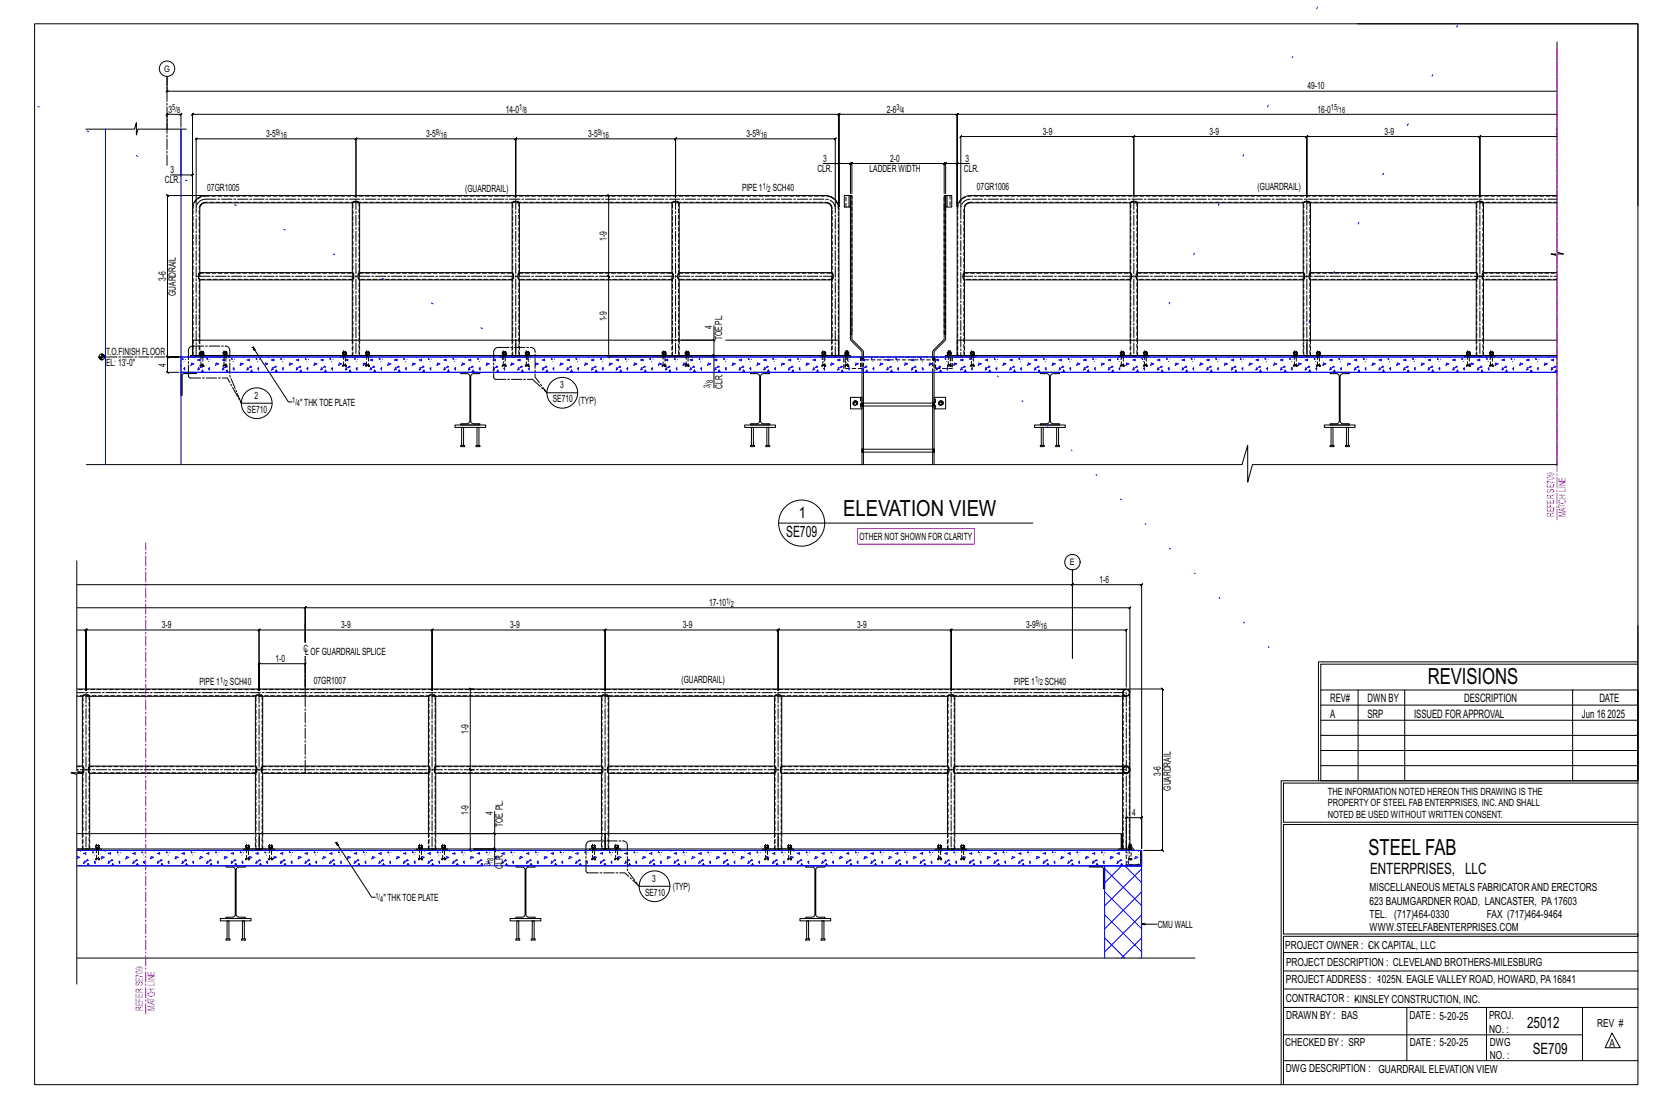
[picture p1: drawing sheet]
<svg xmlns="http://www.w3.org/2000/svg" width="914mm" height="610mm" viewBox="0 0 914 610" stroke-linecap="round" stroke-linejoin="round" font-family="sans-serif">
<g fill="none" stroke="#000" stroke-width=".55">
<path d="M19 13h883v584h-883zM747 13h155v100M857 23v116l4 1h-7l3 1v115M92 42v8l-1 1 1-1h765M47 71h27l1-3v6l1-3h27M100 70v-7v-1l-1 1h1h-8v-1l-1 1h1v8M100 71v25h-6M857 63h-330v-1l-1 1h1v51v-51v-1l-1 1h1h-65v-1l-1 1h1v51v-51v-1l-1 1h1h-356v-1l-1 1h1v51v-18l-1 1 1-1h-6M857 75h-42l-1 1 1-1v34v-34l-1 1 1-1h-96h1l-1 1v-1v34v-34h1l-1 1v-1h-95h1l-1 1v-1v33M99 97l1-1zM453 90h9v24M462 90h6v1l1-1h-1v17"/>
<path d="M462 90l-1 1zM527 90h-6l-1 1 1-1v17M527 90l-1 1zM534 90h-7v24M108 114v-38l-1 1 1-1h88l-1 1 1-1v33v-33l-1 1 1-1h88l-1 1 1-1v33v-33l-1 1 1-1h88l-1 1 1-1v33v-33l-1 1 1-1h88l-1 1 1-1v38M112 108h-20v-1l1 1h-1v89v-1l1 1h-1h7h-7v-1l1 1h-1v8l1 1-1-1h7M194 112v38M198 112l-1-1h-2l-1 1h-82l-1 1-1 2v35M282 112h.1M282 112v38M286 112l-1-1h-2l-1 1h-84v38M335 108v-1l1 1h-1v44l1 1-1-1 1 1-1-1v45h58v17"/>
<path d="M370 112v38M374 112v38M467 108h1v6h-1zM467 108h-2v6h2M469 107v-17l-1 1 1-1h51l-1 1 1-1v17M520 108h1v76h-1zM521 108v6zM521 108h3v6h-3M622 112v38M624 109v-34h1l-1 1v-1h-95l-1 1 1-1v39M626 112v38M718 112h-92l-1-1h-2l-1 1h-89l-1 1-1 2v35"/>
<path d="M721 112v-1h-3l-1 1v38M813 112v38v1v2v1v33M817 112h.1M817 112v38M857 112h-40l-1-1h-3v1h-92v38M857 108h-323a7 7 0 0 0-7 7v72M109 151l1-1h84l1 1v2l-1 1h-84l-1-1zM110 154v33M194 154v33M197 151l1-1h84l1 1v2l-1 1h-84l-1-1zM198 154v33M282 154v33"/>
<path d="M285 151l1-1h84l1 1v2l-1 1h-84l-1-1zM286 154v33M370 154v33M374 154v33M458 150h-84l-1 1v2l1 1h84M458 150h.1M458 154h.1M458 150v-35l-1-2-1-1h-82l-1-1h-2l-1 1h-84v38M458 154v33M458 150l1 1v2l-1 1M531 154v33M531 150l-1 1v2l1 1h91"/>
<path d="M622 150h-91M622 150h.1M622 154h.1M622 154v33M622 150l1 1v2l-1 1M626 154v33M626 150l-1 1v2l1 1h91M717 150h-91M717 150h.1M717 154h.1M717 154v33M717 150l1 1v2l-1 1"/>
<path d="M721 154v33M721 150v1v2l1 1h91M813 150h-92M813 150h.1M817 154v33M857 150h-40l-1 1v2l1 1h40M393 179v8h-18M54 197h4M55 197l1 1M55 197h1M56 197h.1M56 195l1 2"/>
<path d="M56 196l1 1M56 195l2 2M56 196v1M56 195v3M56 195l2 1M105 196h21v1h-21zM106 196v-81a7 7 0 0 1 7-7h342a7 7 0 0 1 7 7v81M139 191l20 30h2M139 191h.1M140 191h-1M187 196h17v1h-17zM275 196h17v1h-17z"/>
<path d="M284 187h-178v9h178M335 196l1 1zM335 196h58v-1l1 1h-1v1M363 196h17v1h-17zM375 196h18h1l-1-1v1v-9h-109v9h178M393 196l1 1zM393 187l1 1zM400 187h62v9M451 196h17v1h-17zM465 195v-1h1v1M465 195h2zM466 195v1"/>
<path d="M467 195v-1h-1v-1h1v2M467 195v1M468 184v3l6 7 1 3M469 184h-1v-76h1v79l6 6v4M520 184v3l-6 6-1 4M520 196h17v1h-17zM521 184l-1 3-6 7v3M522 195v-1v1M522 195h2zM522 195v1M523 195v-1h-1v-1h1l1 2M523 195v1"/>
<path d="M527 187h193v9h-193zM616 196h17v1h-17zM711 196h17v1h-17zM720 196h137M720 187h137M806 196h17v1h-17zM100 205h8v1h-7h-1v12zM254 205h10v1h-4l-1 1v25l1 1h4v1h-10v-1h4l1-1v-25l-1-1h-4zM301 216h17M413 205h11v1h-4l-1 1v25l1 1h4v1h-11v-1h4l1-1v-25l-1-1h-4zM468 219h7v6h-7zM475 205v51"/>
<path d="M513 205v51M514 219h7v6h-7zM514 205v51M573 205h10v1h-4l-1 1v25l1 1h4v1h-10v-1h4l1-1v-25l-1-1h-4zM732 205h11v1h-4l-1 1v25l1 1h4v1h-11v-1h4l1-1v-25l-1-1h-4zM133 222h17M250 234h17v1h-17zM410 234h17v1h-17zM470 221h1h1v2h-1h-1zM475 222h38M475 224h38M517 221h1h1v2h-1h-1z"/>
<path d="M570 234h16v1h-16zM729 234h17v1h-17zM48 256h636l3-11v21l2-10h168M254 245h2v1h-2zM254 245v-10h1v10M262 245h2v1h-2zM263 245v-10h1v10M413 245h2v1h-2zM414 245v-10h1v10M422 245h2v1h-2zM422 245v-10h1v10M475 247h38"/>
<path d="M475 249h38M573 245h2v1h-2zM573 245v-10h1v10M581 245h2v1h-2zM582 245v-10h1v10M732 245h2v1h-2zM733 245v-10h1v10M741 245h2v1h-2zM741 245v-10h1v10M429 288h140M42 309v115l4 2h-7h3v116M590 314v8l1-1-1 1h-548"/>
<path d="M42 335h126l1-1-1 1v19v-19l1-1-1 1h454l1-1-1 1v47M42 347h5l1-1-1 1v33v-33l1-1-1 1h96h-1l1-1v1v33v-15l-1 1 1-1h25v1l1-1h-1v13M902 345v85h-197M42 379h126M168 361v17zM168 379v4M261 379h-3l1 1v-1v45l-1-1 1 1h2l-3-1 1 1v44h-1l1 1v-1h13v9M590 362v-40l1-1-1 1h38l1-1-1 1v145v-17h1l-1 1v-1h-8h1l-1 1v-1v17M620 379h-452M620 378v-31l1-1-1 1h-96v-1l-1 1h1v33v-33v-1l-1 1h1h-96l1-1-1 1v33v-33l1-1-1 1h-95l1-1-1 1v33v-33l1-1-1 1h-95v-1l-1 1h1v33v-33v-1l-1 1h1h-95v-1l-1 1h1v33M621 379h19h-1l1 1v-1v89h-1l1 1v-1h-10M727 380h175v50h-175z"/>
<path d="M748 380v50M773 380v50M866 380v50M902 366h-175v14M902 364h-176v66M45 383v39M45 383h1M45 383h-3M45 383h1h3M49 383h.1M49 383h92M49 383v39"/>
<path d="M144 383h1M145 383h23M145 383h-1h-3v39M145 383v39M168 383h68M236 383v39M236 383h.1M236 383h1h2h1M240 383h.1M240 383v39M331 383h-91M331 383h1h2h1"/>
<path d="M331 383v39l1 1v2l-1 1v33M335 383v39M335 383h91M426 383v39M426 383h1M426 383h1h3M430 383h.1M430 383h92M430 383v39M525 383h1M526 383h92M526 383h-1h-3v39"/>
<path d="M526 383v39M619 383h-1v85h4v-85h-1M727 397h175M727 388h175M727 413h175M727 405h175M42 422h3M42 426h3M45 422h.1M45 426h.1M45 426v33M45 422l1 1v2l-1 1"/>
<path d="M49 426v33M49 426h92M141 422h-92v1v2v1M141 422h.1M141 426h.1M141 426v33M141 422v1v2v1M145 426v33M145 422l-1 1v2l1 1M145 422h.1M145 426h.1M145 422h23"/>
<path d="M145 426h23M168 422v4h68M236 422h-68M236 422h.1M236 426h.1M236 426v33M236 422l1 1v2l-1 1M240 426v33M240 426h91M331 422h-91l-1 1v2l1 1M331 426h.1M335 426v33"/>
<path d="M335 426h91M426 422h-91l-1 1v2l1 1M426 422h.1M426 426h.1M426 426v33M426 422l1 1v2l-1 1M430 426v33M430 426h92M522 422h-92v1v2v1M522 422h.1M522 426h.1M522 426v33"/>
<path d="M522 422v1v2v1M526 426v33M618 422h-92l-1 1v2l1 1h92M620 426h.1M620 422a1.7 1.7 0 0 0-2 2 1.7 1.7 0 0 0 2 2M620 422a1.7 1.7 0 0 1 2 2 1.7 1.7 0 0 1-2 2M620 422h.1M621 423h.1M621 425h.1M705 430v167M727 422h175M902 431h-195v22h195"/>
<path d="M42 459h101M143 459h190v9h-190zM272 459l1 1zM272 459v9v-1l1 1h-1h-11h11v-1l1 1h-1M272 447v12h-31M428 459h189v9h-189zM428 459h-95v9h95M617 459h1v9h-1zM902 454h-195v60h195v2h-195v81M124 477h11l-4 1-1 1v25l1 1h4v1h-11v-1h5l1-1v-25l-1-1-5-1zM134 468h17h-17zM143 468h-101h14h-14"/>
<path d="M185 464l20 30h2M185 464h.1M186 464h-1M229 468h17h-17zM272 468l1 1zM284 477h11l-5 1v1v25v1h5v1h-11v-1h4l1-1v-25l-1-1-4-1zM325 468h17h-17zM420 468h17h-17zM444 477h10l-4 1-1 1v25l1 1h4v1h-10v-1h4l1-1v-25l-1-1-4-1zM515 468h17h-17zM600 477h8v12h-1v-11l-1-1h-6zM616 468h8h-8z"/>
<path d="M620 476h8v-8v9h-8zM622 466v1h1h-1M622 465h1v1M622 467h.1M622 466h1v1M623 467v1M352 488h17M121 506h17v1h-17zM124 517h3v1h-3zM125 517v-10h1v10M133 517h2v1h-2zM133 517v-10h2v10"/>
<path d="M281 506h17v1h-17zM284 517h2v1h-2zM285 517v-10h1v10M292 517h3v1h-3zM293 517v-10h1v10M440 506h17v1h-17zM444 517h2v1h-2zM444 517v-10h1v10M452 517h2v1h-2zM453 517v-10h1v10M628 509h9M42 528h616"/>
<path d="M707 535h195M707 525h195M707 555h195M707 545h195M774 555v29M818 555v29M871 555v29M707 570h164M887 569l5 8h-8zM707 584h195"/>
<circle cx="92" cy="38" r="4"/>
<circle cx="56" cy="197" r="1.6"/>
<circle cx="310" cy="216" r="8"/>
<circle cx="141" cy="222" r="8"/>
<circle cx="441" cy="288" r="13"/>
<circle cx="590" cy="310" r="4"/>
<circle cx="620" cy="381" r="2"/>
<circle cx="620" cy="381" r="1.7"/>
<circle cx="620" cy="424" r="2"/>
<circle cx="360" cy="488" r="8"/>
</g>
<path d="M857 286v-259M80 558v-259" fill="none" stroke="#f0f" stroke-width=".55" stroke-dasharray="5.8 1 1 1"/>
<g fill="none" stroke="#00f" stroke-width=".55">
<path d="M725 4v1M802 14v1M712 31l-1 1M21 59h1M698 58v1M789 41l-1 1M48 72l1 1M58 71v185M100 71v185M775 68v1M75 86h1M102 99l1 1"/>
<path d="M685 85l-1 1M762 95l-1 1M129 113h1M671 112v1M156 126l1 1M183 140h1M658 139l-1 1M748 122v1M210 153l1 1M735 150h-1M238 167h.1M644 166v1"/>
<path d="M721 177h.1M100 197l1 1zM101 199h.1M102 198h.1M106 200h1l-2 1zM107 197h.1M109 198h1v1zM114 197v1zM115 199h.1M116 198h.1M119 200h1l-1 1zM121 197h.1"/>
<path d="M122 198h2v1zM128 197v1zM128 199h.1M129 198h.1M133 200h1l-2 1zM134 197h.1M136 198h1v1zM141 197v1zM142 199h.1M143 198h.1M146 200h1l-1 1zM148 197h.1"/>
<path d="M150 198h1v1zM155 197v1zM155 199h.1M156 198h.1M160 200h1l-2 1zM161 197h.1M163 198h1v1zM168 197l1 1zM169 199h.1M170 198h.1M173 200h2l-2 1zM175 197h.1"/>
<path d="M177 198h1v1zM182 197v1zM183 199h.1M183 198h.1M187 200h1l-2 1zM188 197h1M190 198h1v1zM195 197l1 1zM196 199h.1M197 198h.1M200 200h2l-2 1zM202 197h.1"/>
<path d="M204 198h1v1zM209 197v1zM210 199h.1M210 198h1M214 200h1l-2 1zM216 197h.1M217 198h2v1zM222 197l1 1zM223 199h.1M224 198h.1M227 200h2l-2 1zM229 197h.1"/>
<path d="M231 198h1v1zM236 197v1zM237 199h.1M238 198h.1M241 200h1l-1 1zM243 197h.1M244 198h2v1zM249 197l1 1zM250 199h.1M251 198h.1M255 200h1l-2 1zM256 197h.1"/>
<path d="M258 198h1v1zM263 197v1zM264 199h.1M265 198h.1M265 180l1 1M268 200h1l-1 1zM270 197h.1M271 198h2v1zM277 197v1zM277 199h.1M278 198h.1M282 200h1l-2 1z"/>
<path d="M283 197h.1M285 198h1v1zM290 197v1zM291 199h.1M292 198h.1M295 200h1l-1 1zM297 197h.1M299 198h1v1zM304 197v1zM304 199h.1M305 198h.1M309 200h1l-2 1z"/>
<path d="M310 197h.1M312 198h1v1zM317 197l1 1zM318 199h.1M319 198h.1M322 200h2l-2 1zM324 197h.1M326 198h1v1zM331 197v1zM332 199h.1M332 198h.1M336 200h1l-2 1z"/>
<path d="M337 197h1M339 198h1v1zM344 197l1 1zM345 199h.1M346 198h.1M349 200h2l-2 1zM351 197h.1M353 198h1v1zM358 197v1zM359 199h.1M359 198h1M363 200h1l-2 1z"/>
<path d="M365 197h.1M366 198h2v1zM371 197l1 1zM372 199h.1M373 198h.1M376 200h2l-2 1zM378 197h.1M380 198h1v1zM385 197v1zM386 199h.1M387 198h.1M390 200h1l-1 1z"/>
<path d="M392 197h.1M393 198h2v1zM398 197l1 1zM399 199h.1M400 198h.1M404 200h1l-2 1zM405 197h.1M407 198h1v1zM412 197v1zM413 199h.1M414 198h.1M417 200h1l-1 1z"/>
<path d="M419 197h.1M420 198h2v1zM426 197v1zM426 199h.1M427 198h.1M431 200h1l-2 1zM432 197h.1M434 198h1v1zM439 197l1 1zM440 199h.1M441 198h.1M444 200h1l-1 1z"/>
<path d="M446 197h.1M448 198h1v1zM453 197v1zM453 199h1M454 198h.1M458 200h1l-2 1zM459 197h.1M461 198h1v1zM466 197l1 1zM467 199h.1M468 198h.1M471 200h2l-2 1z"/>
<path d="M473 197h.1M475 198h1v1zM480 197v1zM481 199h.1M481 198h.1M485 200h1l-2 1zM486 197h1M488 198h1v1zM493 197l1 1zM494 199h.1M495 198h.1M498 200h2l-2 1z"/>
<path d="M500 197h.1M502 198h1v1zM507 197v1zM508 199h.1M508 198h1M512 200h1l-2 1zM514 197h.1M515 198h2v1zM520 197l1 1zM521 199h.1M522 198h.1M525 200h2l-2 1z"/>
<path d="M527 197h.1M529 198h1v1zM534 197v1zM535 199h.1M536 198h.1M536 194h.1M539 200h1l-1 1zM541 197h.1M542 198h2v1zM547 197l1 1zM548 199h.1M549 198h.1"/>
<path d="M553 200h1l-2 1zM554 197h.1M556 198h1v1zM561 197v1zM562 199h.1M563 198h.1M566 200h1l-1 1zM568 197h.1M569 198h2v1zM575 197v1zM575 199h.1M576 198h.1"/>
<path d="M580 200h1l-2 1zM581 197h.1M583 198h1v1zM588 197l1 1zM589 199h.1M590 198h.1M593 200h1l-1 1zM595 197h.1M597 198h1v1zM602 197v1zM602 199h1M603 198h.1"/>
<path d="M607 200h1l-2 1zM608 197h.1M610 198h1v1zM615 197l1 1zM616 199h.1M617 198h.1M620 200h2l-2 1zM622 197h.1M624 198h1v1zM629 197v1zM630 199h.1M630 198h.1"/>
<path d="M634 200h1l-2 1zM635 197h1M637 198h1v1zM642 197l1 1zM643 199h.1M644 198h.1M647 200h2l-2 1zM649 197h.1M651 198h1v1zM656 197v1zM657 199h.1M658 198h.1"/>
<path d="M661 200h1l-2 1zM663 197h.1M664 198h2v1zM669 197l1 1zM670 199h.1M671 198h.1M674 200h2l-2 1zM676 197h.1M678 198h1v1zM683 197v1zM684 199h.1M685 198h.1"/>
<path d="M688 200h1l-1 1zM690 197h.1M691 198h2v1zM696 197l1 1zM697 199h.1M698 198h.1M702 200h1l-2 1zM703 197h.1M705 198h1v1zM710 197v1zM711 199h.1M712 198h.1"/>
<path d="M715 200h1l-1 1zM717 197h.1M718 198h2v1zM724 197v1zM724 199h.1M725 198h.1M729 200h1l-2 1zM730 197h.1M732 198h1v1zM737 197l1 1zM738 199h.1M739 198h.1"/>
<path d="M742 200h1l-1 1zM744 197h.1M746 198h1v1zM751 197v1zM751 199h1M752 198h.1M756 200h1l-2 1zM757 197h.1M759 198h1v1zM764 197l1 1zM765 199h.1M766 198h.1"/>
<path d="M769 200h2l-2 1zM771 197h.1M773 198h1v1zM778 197v1zM779 199h.1M779 198h.1M783 200h1l-2 1zM785 197h.1M786 198h1v1zM791 197l1 1zM792 199h.1M793 198h.1"/>
<path d="M796 200h2l-2 1zM798 197h.1M800 198h1v1zM805 197v1zM806 199h.1M807 198h.1M810 200h1l-1 1zM812 197h.1M813 198h2v1zM818 197l1 1zM819 199h.1M820 198h.1"/>
<path d="M823 200h2l-2 1zM825 197h.1M827 198h1v1zM832 197v1zM833 199h.1M834 198h.1M837 200h1l-1 1zM839 197h.1M840 198h2v1zM845 197l1 1zM846 199h.1M847 198h.1"/>
<path d="M851 200h1l-2 1zM852 197h.1M854 198h1v1zM857 197h-757v8h757h-757M101 203l1-1v2zM109 202l1 1-1 1zM110 202h1zM111 204l1 1h-1zM115 203v-1v2zM123 202v1l-1 1zM124 202h1zM125 204v1z"/>
<path d="M128 203l1-1v2zM136 202l1 1-1 1zM137 202h1h1zM139 204v1h-1zM142 203v-1v2zM150 202v1v1zM151 202h1zM152 204v1zM155 203l1-1v2zM163 202l1 1-1 1zM164 202h1h1zM166 204v1h-1z"/>
<path d="M169 203v-1v2zM177 202v1v1zM178 202h1zM179 204l1 1h-1zM183 203v-1v2zM191 202v1l-1 1zM191 202h1h1zM193 204v1h-1zM196 203l1-1v2zM204 202l1 1-1 1zM205 202h1zM206 204l1 1h-1z"/>
<path d="M210 203v-1v2zM218 202v1l-1 1zM219 202h1zM220 204v1h-1zM223 203l1-1v2zM231 202l1 1-1 1zM232 202h1zM233 204l1 1h-1zM237 203v-1v2zM245 202v1l-1 1zM246 202h1zM247 204v1h-1z"/>
<path d="M250 203l1-1v2zM258 202l1 1-1 1zM260 202h-1zM260 204l1 1h-1zM264 203v-1v2zM272 202v1l-1 1zM273 202h1zM274 204v1zM277 203l1-1v2zM285 202l1 1-1 1zM286 202h1h1zM288 204v1h-1z"/>
<path d="M291 203v-1v2zM299 202v1v1zM300 202h1zM301 204l1 1h-1zM304 203l1-1v2zM313 202v1l-1 1zM314 202h1h-2zM315 204v1h-1zM318 203v-1v2zM326 202v1v1zM327 202h1zM328 204l1 1h-1z"/>
<path d="M332 203v-1v2zM340 202v1l-1 1zM340 202h1h1zM342 204v1h-1zM345 203l1-1v2zM353 202l1 1-1 1zM354 202h1zM355 204l1 1h-1zM359 203v-1v2zM367 202v1l-1 1zM368 202h1zM369 204v1h-1z"/>
<path d="M372 203l1-1v2zM380 202l1 1-1 1zM381 202h1zM382 204l1 1h-1zM386 203v-1v2zM394 202v1l-1 1zM395 202h1h-1zM396 204v1h-1zM399 203l1-1v2zM407 202l1 1-1 1zM408 202h1zM409 204l1 1h-1z"/>
<path d="M413 203v-1v2zM421 202v1l-1 1zM422 202h1zM423 204v1zM426 203l1-1v2zM434 202l1 1-1 1zM436 202h1h-2zM437 204v1h-1zM440 203v-1v2zM448 202v1v1zM450 202h-1zM450 204l1 1h-1z"/>
<path d="M453 203l1-1v2zM462 202v1l-1 1zM463 202h1h-2zM464 204v1h-1zM467 203v-1v2zM475 202v1v1zM477 202h-1zM477 204l1 1h-1zM481 203v-1v2zM489 202v1l-1 1zM489 202h1h1zM491 204v1h-1z"/>
<path d="M494 203l1-1v2zM502 202l1 1-1 1zM503 202h1zM504 204l1 1h-1zM508 203v-1v2zM516 202v1l-1 1zM517 202h1zM518 204v1h-1zM521 203l1-1v2zM529 202l1 1-1 1zM530 202h1zM531 204l1 1h-1z"/>
<path d="M535 203v-1v2zM543 202v1l-1 1zM544 202h1h-1zM545 204v1h-1zM548 203l1-1v2zM549 207l1 1M556 202l1 1-1 1zM557 202h1zM558 204l1 1h-1zM562 203v-1v2zM570 202v1l-1 1zM571 202h1z"/>
<path d="M572 204v1zM575 203l1-1v2zM583 202l1 1-1 1zM584 202h1h1zM586 204v1h-1zM589 203v-1v2zM597 202v1v1zM598 202h1zM599 204l1 1h-1zM602 203l1-1v2zM611 202v1l-1 1zM611 202h1h1z"/>
<path d="M613 204v1h-1zM616 203v-1v2zM624 202l1 1-1 1zM625 202h1zM626 204l1 1h-1zM630 203v-1v2zM638 202v1l-1 1zM638 202h1h1zM640 204v1h-1zM643 203l1-1v2zM651 202l1 1-1 1zM652 202h1z"/>
<path d="M653 204l1 1h-1zM657 203v-1v2zM665 202v1l-1 1zM666 202h1zM667 204v1h-1zM670 203l1-1v2zM678 202l1 1-1 1zM679 202h1zM680 204l1 1h-1zM684 203v-1v2zM692 202v1l-1 1zM693 202h1z"/>
<path d="M694 204v1zM697 203l1-1v2zM705 202l1 1-1 1zM706 202h1zM707 204l1 1h-1zM711 203v-1v2zM719 202v1l-1 1zM721 202h-1zM721 204v1zM724 203l1-1v2zM732 202l1 1-1 1zM733 202h1h1z"/>
<path d="M735 204v1h-1zM738 203v-1v2zM746 202v1v1zM747 202h1zM748 204l1 1h-1zM752 203v-1v2zM760 202v1l-1 1zM760 202h1h1zM762 204v1h-1zM765 203v-1v2zM773 202l1 1-1 1zM774 202h1z"/>
<path d="M775 204l1 1h-1zM779 203v-1v2zM787 202v1l-1 1zM787 202h1h1zM789 204v1h-1zM792 203l1-1v2zM800 202l1 1-1 1zM801 202h1zM802 204l1 1h-1zM806 203v-1v2zM814 202v1l-1 1zM815 202h1z"/>
<path d="M816 204v1h-1zM819 203l1-1v2zM827 202l1 1-1 1zM829 202h-1zM829 204l1 1h-1zM833 203v-1v2zM841 202v1l-1 1zM842 202h1zM843 204v1zM846 203l1-1v2zM854 202l1 1-1 1zM855 202h1z"/>
<path d="M856 204l1 1h-1zM563 221h.1M576 234l1 1M590 248h.1M603 261l1 1M617 275h.1M630 288l1 1M644 302h.1M658 316h.1M671 329h.1M685 343h.1M698 356l1 1"/>
<path d="M712 370h.1M42 472h2l-2 1M42 477h586M44 469h.1M46 470h1zM46 474l1 1h-1zM47 474l1-1 1 1zM49 475v1h-1zM51 469v1zM52 471h.1M52 475v-1v1zM53 470h.1"/>
<path d="M56 472h1l-1 1zM58 469h.1M60 470h1zM60 474v1zM62 473v1h-1zM62 475v1zM65 469v1zM65 471h.1M65 475l1-1v1zM66 470h.1M70 472h1l-2 1zM71 469h.1"/>
<path d="M73 470h1zM74 474v1h-1zM75 473l1 1h-2zM76 475v1h-1zM78 469l1 1zM79 471h.1M79 475v-1v1zM80 470h.1M83 472h2l-2 1zM85 469h.1M87 470h1zM87 474v1z"/>
<path d="M88 474l1-1v1zM89 475l1 1h-1zM92 469v1zM93 471h.1M93 475v-1v1zM93 470h.1M97 472h1l-2 1zM98 469h1M100 470h1zM101 474v1h-1zM102 473l1 1h-2zM103 475v1h-1z"/>
<path d="M105 469l1 1zM106 471h.1M106 475l1-1v1zM107 470h.1M110 472h2l-2 1zM112 469h.1M114 470h1zM114 474l1 1h-1zM116 473v1h-1zM116 475l1 1h-1zM119 469v1zM120 471h.1"/>
<path d="M120 475v-1v1zM120 470h1M124 472h1l-2 1zM126 469h.1M127 470h2zM128 474v1h-1zM129 474v-1l1 1zM130 475v1h-1zM132 469l1 1zM133 471h.1M133 475l1-1v1zM134 470h.1"/>
<path d="M137 472h2l-2 1zM139 469h.1M141 470h1zM141 474l1 1h-1zM143 473v1h-1zM143 475l1 1h-1zM146 469v1zM147 471h.1M147 475v-1v1zM148 470h.1M151 472h1l-1 1zM153 469h.1"/>
<path d="M154 470h2zM155 474v1h-1zM156 473l1 1h-1zM157 475v1h-1zM159 469l1 1zM160 471h.1M160 475l1-1v1zM161 470h.1M165 472h1l-2 1zM166 469h.1M168 470h1zM168 474l1 1h-1z"/>
<path d="M169 474l1-1v1zM170 475l1 1h-1zM173 469v1zM174 471h.1M174 475v-1v1zM175 470h.1M178 472h1l-1 1zM180 469h.1M181 470h2zM182 475v-1l-1 1h1M184 473v1h-1zM184 475v1z"/>
<path d="M187 469v1zM187 471h.1M187 475l1-1v1zM188 470h.1M192 472h1l-2 1zM193 469h.1M195 470h1zM195 474l1 1h-1zM197 473l1 1h-2zM198 475v1h-1zM200 469l1 1zM201 471h.1"/>
<path d="M201 475v-1v1zM202 470h.1M205 472h1l-1 1zM207 469h.1M209 470h1zM209 474v1zM210 474l1-1v1zM211 475l1 1h-1zM214 469v1zM214 471h1M214 475l1-1v1zM215 470h.1"/>
<path d="M219 472h1l-2 1zM220 469h.1M222 470h1zM223 474v1h-1zM224 473l1 1h-2zM225 475v1h-1zM227 469l1 1zM228 471h.1M228 475v-1v1zM229 470h.1M232 472h2l-2 1zM234 469h.1"/>
<path d="M236 470h1zM236 474v1zM238 473v1h-1zM238 475l1 1h-1zM241 469v1zM242 471h.1M242 475v-1v1zM242 470h.1M246 472h1l-2 1zM247 469h1M249 470h1zM250 474v1h-1z"/>
<path d="M250 474l1-1 1 1zM252 475v1h-1zM254 469l1 1zM255 471h.1M255 475l1-1v1zM256 470h.1M259 472h2l-2 1zM261 469h.1M263 470h1zM263 474l1 1h-1zM265 473v1h-1zM265 475l1 1h-1z"/>
<path d="M268 469v1zM269 471h.1M269 475v-1v1zM269 470h1M273 472h1l-2 1zM275 469h.1M276 470h2zM277 474v1h-1zM278 473l1 1h-1zM279 475v1h-1zM281 469l1 1zM282 471h.1"/>
<path d="M282 475l1-1v1zM283 470h.1M286 472h2l-2 1zM288 469h.1M290 470h1zM290 474l1 1h-1zM292 473v1h-1zM292 475l1 1h-1zM295 469v1zM296 471h.1M296 475v-1v1zM297 470h.1"/>
<path d="M300 472h1l-1 1zM302 469h.1M303 470h2zM304 474v1h-1zM305 473l1 1h-1zM306 475v1h-1zM308 469l1 1zM309 471h.1M309 475l1-1v1zM310 470h.1M314 472h1l-2 1zM315 469h.1"/>
<path d="M317 470h1zM317 474l1 1h-1zM319 473v1h-1zM319 475l1 1h-1zM322 469v1zM323 471h.1M323 475v-1v1zM324 470h.1M327 472h1l-1 1zM329 469h.1M330 470h2zM331 474v1h-1z"/>
<path d="M332 474l1-1v1zM333 475v1zM336 469v1zM336 471h.1M336 475l1-1v1zM337 470h.1M341 472h1l-2 1zM342 469h.1M344 470h1zM344 474l1 1h-1zM346 473l1 1h-2zM347 475v1h-1z"/>
<path d="M349 469l1 1zM350 471h.1M350 475v-1v1zM351 470h.1M354 472h1l-1 1zM356 469h.1M358 470h1zM358 474v1zM360 473v1h-1zM360 475l1 1h-1zM363 469v1zM363 471h1"/>
<path d="M363 475l1-1v1zM364 470h.1M368 472h1l-2 1zM369 469h.1M371 470h1zM372 474v1h-1zM373 473l1 1h-2zM374 475v1h-1zM376 469l1 1zM377 471h.1M377 475v-1v1zM378 470h.1"/>
<path d="M381 472h2l-2 1zM383 469h.1M385 470h1zM386 475l-1-1v1M387 473v1h-1zM387 475l1 1h-1zM390 469v1zM391 471h.1M391 475v-1v1zM391 470h.1M395 472h1l-2 1zM396 469h1"/>
<path d="M398 470h1zM399 474v1h-1zM400 473l1 1h-2zM401 475v1h-1zM403 469l1 1zM404 471h.1M404 475l1-1v1zM405 470h.1M408 472h2l-2 1zM410 469h.1M412 470h1zM412 474l1 1h-1z"/>
<path d="M413 474l1-1v1zM414 475l1 1h-1zM417 469v1zM418 471h.1M418 475v-1v1zM418 470h1M422 472h1l-2 1zM424 469h.1M425 470h2zM426 474v1h-1zM427 473l1 1h-1zM428 475v1h-1z"/>
<path d="M430 469l1 1zM431 471h.1M431 475l1-1v1zM432 470h.1M435 472h2l-2 1zM437 469h.1M439 470h1zM439 474l1 1h-1zM441 473v1h-1zM441 475l1 1h-1zM444 469v1zM445 471h.1"/>
<path d="M445 475v-1v1zM446 470h.1M449 472h1l-1 1zM451 469h.1M452 470h2zM453 474v1h-1zM455 473v1h-1zM455 475v1zM457 469l1 1zM458 471h.1M458 475l1-1v1zM459 470h.1"/>
<path d="M463 472h1l-2 1zM464 469h.1M466 470h1zM466 474l1 1h-1zM468 473v1h-1zM468 475l1 1h-1zM471 469v1zM472 471h.1M472 475v-1v1zM473 470h.1M476 472h1l-1 1zM478 469h.1"/>
<path d="M479 470h2zM480 474v1h-1zM482 473v1h-1zM482 475v1zM485 469v1zM485 471h.1M485 475l1-1v1zM486 470h.1M490 472h1l-2 1zM491 469h.1M493 470h1zM493 474l1 1h-1z"/>
<path d="M494 474l1-1 1 1zM496 475v1h-1zM498 469l1 1zM499 471h.1M499 475v-1v1zM500 470h.1M503 472h1l-1 1zM505 469h.1M507 470h1zM507 474v1zM509 473v1h-1zM509 475l1 1h-1z"/>
<path d="M512 469v1zM512 471h1M513 475v-1v1zM513 470h.1M517 472h1l-2 1zM518 469h.1M520 470h1zM521 474v1h-1zM522 473l1 1h-2zM523 475v1h-1zM525 469l1 1zM526 471h.1"/>
<path d="M526 475v-1v1zM527 470h.1M530 472h2l-2 1zM532 469h.1M534 470h1zM534 474l1 1h-1zM535 474l1-1v1zM536 475l1 1h-1zM539 469v1zM540 471h.1M540 475v-1v1zM540 470h.1"/>
<path d="M544 472h1l-2 1zM545 469h1M547 470h1zM548 474v1h-1zM548 474l1-1 1 1zM550 475v1h-1zM552 469l1 1zM553 471h.1M553 475l1-1v1zM554 470h.1M557 472h2l-2 1zM559 469h.1"/>
<path d="M561 470h1zM561 474l1 1h-1zM563 473v1h-1zM563 475l1 1h-1zM566 469v1zM567 471h.1M567 475v-1v1zM568 470h.1M571 472h1l-2 1zM573 469h.1M574 470h2zM575 474v1h-1z"/>
<path d="M576 474v-1l1 1zM577 475v1h-1zM579 469l1 1zM580 471h.1M580 475l1-1v1zM581 470h.1M584 472h2l-2 1zM586 469h.1M588 470h1zM589 475l-1-1v1h1M589 474l1-1v1zM590 475l1 1h-1z"/>
<path d="M593 469v1zM594 471h.1M594 475v-1v1zM595 470h.1M598 472h1l-1 1zM600 469h.1M601 470h2zM602 474v1h-1zM604 473v1h-1zM604 475v1zM606 469l1 1zM607 471h.1"/>
<path d="M607 475l1-1v1zM608 478l20 21M608 470h.1M612 472h1l-2 1zM613 469h.1M615 470h1zM615 474l1 1h-1zM616 474l1-1v1zM617 477l-9 9M617 475l1 1h-1zM619 477l9 9M620 469v1z"/>
<path d="M621 471h.1M621 475v-1v1zM622 470h.1M625 472h1l-1 1zM627 469h.1M628 468h-586h586v9h-349M628 478l-20 21M608 491l20 20M628 491l-20 21M608 504l20 20M608 516l11 12M628 517l-11 11"/>
<path d="M628 504l-20 20M608 528v-51h20v51"/>
</g>
<g fill="none" stroke="#000" stroke-width=".55" stroke-dasharray="2 1.4">
<path d="M106 115a7 7 0 0 1 3-6M109 109l4-1M110 113v2v81M111 112l-1 1M113 111l-2 1M113 108h342l3 1M194 112h.1M194 112l1-1M197 111h.1M197 111l1 1M198 112h.1M198 112v84"/>
<path d="M198 112h-4M282 112h.1M282 112l1-1M285 111h.1M285 111l1 1M286 112h.1M286 112v84M286 112h-4M370 112h.1M373 111h.1M373 111v1M373 112h1"/>
<path d="M374 112h.1M374 112v84M374 112h-4M456 112l-343-1M458 109a7 7 0 0 1 3 4M458 113l-2-1M458 115v-2M461 113l1 83M466 114v-6M468 114h1v64h-1zM468 114v-6h1v6M520 114v-6h1v6"/>
<path d="M523 108v6M527 115a7 7 0 0 1 3-6M530 109l4-1h323M532 112l-1 3v81M534 111l-2 1M622 112h.1M625 111h.1M625 111h1M626 111v1M626 112h.1M626 112v84M626 112h-4"/>
<path d="M718 112h-1M720 111h.1M720 111h1M721 111h.1M721 111v1M721 112h.1M721 112v84M721 112h-3M813 112h.1M815 111h1M816 111h.1M816 111v1"/>
<path d="M816 112h.1M816 112v84M817 112h-4M817 112h-1M857 111h-323M109 152v-1M109 151h1M109 153h.1M110 151h.1M110 151v-1M110 150v4M110 150h84"/>
<path d="M110 150h.1M110 154h.1M194 154h.1M194 150h.1M194 154v-4M194 150v1M194 154h-84l-1-1M194 151h.1M194 151h1M195 153l-1 1M195 151v1M195 153h.1"/>
<path d="M197 152v-1M197 151h1M198 151h.1M198 154l-1-1M198 151v-1M198 150h84M198 150h.1M198 154h.1M198 150v4M282 154h.1M282 150h.1M282 154v-4"/>
<path d="M282 150v1M282 154h-84M282 151h.1M282 151h1M283 153l-1 1M283 151v1M283 153h.1M285 152v-1M285 151h1M286 151h.1M286 154l-1-1M286 151v-1"/>
<path d="M286 150h84M286 150h.1M286 154h.1M286 150v4M370 154h.1M370 150h.1M370 154v-4M370 150v1M370 154h-84M370 151h.1M370 153v1M370 151l1 1"/>
<path d="M371 153h-1M373 152v-1M373 151h1M374 151h.1M374 154l-1-1M374 151v-1M374 150h84M374 150h.1M374 154h.1M374 150v4M458 154v-4M458 150h.1"/>
<path d="M458 154h.1M458 150v1M458 154h-84M458 151h.1M458 153v1M458 151l1 1M459 153h-1M530 152v-1M530 151h1M531 151h.1M531 154l-1-1M531 151v-1"/>
<path d="M531 150v4M531 150h91M531 150h.1M531 154h.1M622 154v-4M622 154h.1M622 150h.1M622 150v1M622 154h-91M622 151h1M623 151h.1M623 153l-1 1"/>
<path d="M623 151v1M623 153h.1M625 152l1-1M626 151h.1M626 154l-1-1M626 151v-1M626 150v4M626 150h91M626 150h.1M626 154h.1M717 154v-4M717 154h.1"/>
<path d="M717 150h.1M717 150l1 1M717 154h-91M718 154h-1M718 151h.1M718 154h.1M718 153v1M718 151v1M718 153h.1M721 152v-1M721 151h.1M721 154v-1"/>
<path d="M721 151v-1M721 150v4M721 150h92M722 150h.1M722 154h.1M813 154v-4M813 154h.1M813 150h.1M813 150v1M813 154h-92M813 151h.1M813 153v1"/>
<path d="M813 151v1M813 153h.1M816 152v-1M816 151h.1M816 151h1M817 151h.1M817 154l-1-1M817 151v-1M817 150v4M817 150h40M817 150h.1M817 154h.1"/>
<path d="M857 154h-40M469 178v6h-1v-6M521 178h-1M106 196v-81M110 196h-4M110 187v9M110 194h1v1h-1zM110 195h2zM110 196h1v1M111 197v-1M111 193h1v2v-1v1h-1zM111 194h1z"/>
<path d="M111 197h-1v-1M111 196v1M112 196v1M123 194v1zM123 195h2zM123 196h1v1M123 197v-1M123 193h1l1 2h-1v-1v1h-1zM123 194h1zM124 197v-1M124 197h-1v-1M124 196v1"/>
<path d="M189 194v1zM189 195h2zM189 196h1v1M189 197v-1M189 193h1l1 2h-1v-1v1h-1zM189 194h1zM190 197h-1v-1M190 196v1M194 196v-84M198 196h-4v-9M198 187v9M201 194h1v1h-1z"/>
<path d="M201 195h2zM202 196v1M202 197v-1M202 193h1v2v-1v1h-1zM202 194h1zM203 196v1M277 194v1zM277 195h2zM277 196h1v1M277 197v-1M277 193h1l1 2h-1v-1v1h-1zM277 194h1z"/>
<path d="M278 197h-1v-1M278 196v1M282 196v-84M286 196h-4v-9M286 187v9M289 194h1v1h-1zM289 195h2zM290 196v1M290 197v-1M290 193h1v2v-1v1h-1zM290 194h1zM291 196v1"/>
<path d="M364 194h1v1h-1zM364 195h3zM365 196h1v1M365 197v-1M365 193h1l1 2h-1v-1v1h-1zM365 194h1zM366 197h-1v-1M366 196v1M370 196v-84l1-1M374 196h-4v-9M374 187v9M377 194h1v1h-1z"/>
<path d="M377 195h2zM378 196v1M378 197v-1M378 193h1v2v-1v1h-1zM378 194h1zM379 196v1M452 194h1v1h-1zM452 195h3zM453 196v1M453 197v-1M453 193h1l1 2h-1v-1v1h-1zM453 194h1z"/>
<path d="M454 196v1M458 196v-81M462 196h-4v-9M464 197h11v6M465 195h1v-1h1M466 196h.1M466 197v-1M466 195h1M466 195h1v-1M466 196v1v-1M466 196v1M467 196v1"/>
<path d="M467 195h.1M474 197v6M475 197h.1M475 198v-1M475 197h39M475 197v8M475 198h.1M513 197l1 1zM513 197h1M514 197v1h-39M514 197v8M514 198h-1"/>
<path d="M514 197h10v6M520 184v-70h1v70M521 184h-1M522 195v-1h1M522 196h.1M522 197v-1M522 195h1M522 195h1v-1M522 196l1 1-1-1M523 196v1M523 195h1M523 197v6"/>
<path d="M527 196v-81M531 196h-4v-9M531 187v9M534 194h1v1h-1zM534 195h2zM535 196v1M535 197v-1M535 193h1v2v-1v1h-1zM535 194h1zM536 196v1M617 194v1zM617 195h2z"/>
<path d="M617 196h1v1M617 197v-1M617 193h1l1 2h-1v-1v1h-1zM617 194h1zM618 197v-1M618 197h-1v-1M618 196v1M622 196v-84l2-1M626 196h-4v-9M626 187v9M629 194h1v1h-1zM629 195h3z"/>
<path d="M630 196h1v1M630 197v-1M630 193h1l1 2h-1v-1v1h-1zM630 194h1zM631 197h-1v-1M631 196v1M712 194h1v1h-1zM712 195h2zM712 196h1v1M712 197v-1M713 193h1v2v-1v1h-1zM713 194h1z"/>
<path d="M713 197v-1M713 197h-1v-1M713 196v1M714 196v1M718 196v-84l1-1M719 196h-2v-9M721 196h-2M721 187v9M725 194v1zM725 195h2zM725 196h1v1M725 197v-1"/>
<path d="M725 193h1l1 2h-1v-1v1h-1zM725 194h1zM726 197v-1M726 197h-1v-1M726 196v1M807 194h1v1h-1zM807 195h2zM808 196v1M808 197v-1M808 193h1v2v-1v1h-1zM808 194h1zM809 196v1"/>
<path d="M813 196v-84l1-1M817 196h-4v-9M817 187v9M820 194h1v1h-1zM820 195h2zM820 196h1v1M820 197v-1M821 193h1v2v-1v1h-1zM821 194h1zM821 197v-1M821 197h-1v-1M821 196v1"/>
<path d="M822 196v1M110 201h1v1h-1zM111 201h1zM112 202v-1v1h-1v-7h1M112 202v-1v-6M123 201v1zM123 201h1zM125 202h-1v-1v1h-1v-7h1M125 202v-1h-1v-6M189 201v1zM189 201h1zM191 202h-1v-1v1h-1v-7h1"/>
<path d="M191 202v-1h-1v-6M201 201h1v1h-1zM202 201h1zM203 202v-1v1h-1v-7h1M203 202v-1v-6M277 201v1zM277 201h1zM279 202h-1v-1v1h-1v-7h1M279 202v-1h-1v-6M289 201h1v1h-1zM290 201h1zM291 202v-1v1h-1v-7h1"/>
<path d="M291 202v-1v-6M364 201h1v1h-1zM365 201h1zM367 202h-1v-1v1h-1v-7h1M367 202v-1h-1v-6M377 201h1v1h-1zM378 201h1zM379 202v-1v1h-1v-7h1M379 202v-1v-6M452 201h1v1h-1zM453 201h1zM455 202h-1v-1v1h-1v-7h1"/>
<path d="M455 202v-1h-1v-6M465 201h1v1h-1zM465 203v-6M466 201h1zM467 202v-1v1h-1v-6M467 202v-1v-5M474 219v6M475 203h-11v-6M475 205v-8M513 205v-8M515 203v-6M522 201v1z"/>
<path d="M522 201h1zM524 202h-1v-1v1h-1v-6M524 202v-1h-1v-5M524 203h-10v-6M534 201h1v1h-1zM535 201h1zM536 202v-1v1h-1v-7h1M536 202v-1v-6M617 201v1zM617 201h1zM619 202h-1v-1v1h-1v-7h1M619 202v-1h-1v-6"/>
<path d="M629 201h1v1h-1zM630 201h1zM632 202h-1v-1v1h-1v-7h1M632 202v-1h-1v-6M712 201h1v1h-1zM713 201h1zM714 202v-1v1h-1v-7h1M714 202v-1v-6M725 201v1zM725 201h1zM727 202h-1v-1v1h-1v-7h1M727 202v-1h-1v-6"/>
<path d="M807 201h1v1h-1zM808 201h1zM809 202v-1v1h-1v-7h1M809 202v-1v-6M820 201h1v1h-1zM821 201h1zM822 202v-1v1h-1v-7h1M822 202v-1v-6M475 222h.1M475 224v-2M475 224h.1M475 222v1v-1"/>
<path d="M475 223h.1M513 224v-1M513 223h.1M513 223h1h-1M513 223h1M513 222h1M513 224h.1M514 222v2h-1M514 223v1h-1M514 224h-1M514 223h-1M515 225v-6"/>
<path d="M475 248v-1M475 247v1M475 248h.1M475 247h.1M475 249v-2M475 249h.1M513 248l1 1zM513 248h1M513 247h1M514 247v2h-1M514 249h-1M514 249h.1"/>
<path d="M42 380h126M168 380h448M616 380h1M617 380h1M618 380h1M619 380h1M620 380h.1M46 383h-1M48 383h.1M48 383h1M49 383h.1M49 383v85"/>
<path d="M49 383h-3M141 383h.1M141 383h1M143 383h1M144 383h.1M144 383v85M144 383h-3M145 383h-1M168 383h-126M236 383h.1M238 383h1M239 383h.1"/>
<path d="M239 383h1M240 383v85M240 383h-4M240 383h.1M331 383h-163M331 383h.1M331 383h2M334 383h.1M334 383h1M335 383h.1M335 383v85M335 383h-4"/>
<path d="M427 383h-1M429 383h.1M429 383h1M430 383h.1M430 383v85M430 383h-3M522 383h.1M524 383h1M525 383h.1M525 383v85M525 383h-3M526 383h-1"/>
<path d="M615 383h-284M618 383h.1M619 383h-1M620 383h-5M620 383h.1M620 383h-1M622 383v85M42 422h3M45 426v-4M45 426h.1M45 422h.1M45 426h-3"/>
<path d="M45 425v1M45 422l1 1M46 425h-1M46 423h.1M46 425h.1M46 424v1M49 423h.1M49 423v-1M49 422h.1M49 425v-1M49 422v4M49 422h92"/>
<path d="M49 426h.1M141 426v-4M141 426h.1M141 422h.1M141 426l-92-1M141 425v1M141 422v1M141 425h.1M141 423h.1M141 424v1M144 423h.1M144 423v-1"/>
<path d="M144 422h1M145 422h.1M145 422h23M145 422v4M145 426l-1-2M168 422h68l1 1M168 426h-23M236 426v-4M236 426h.1M236 422h.1M236 426h-68M236 425v1"/>
<path d="M236 425h.1M237 424l-1 1M239 423h.1M239 423h1M240 423v-1M240 422h.1M240 425l-1-1M240 422v4M240 422h91M240 426h.1M331 426v-4M331 426h.1"/>
<path d="M331 422h.1M331 426l-91-1M331 425v1M331 422l1 1M331 425h.1M332 423h.1M332 425h-1M332 424v1M334 423h1M335 423h.1M335 423v-1M335 422h.1"/>
<path d="M335 425l-1-1M335 422v4M335 422h91M335 426h.1M426 426v-4M426 426h.1M426 422h.1M426 426l-91-1M426 425v1M426 422l1 1M427 425h-1M427 423h.1"/>
<path d="M427 425h.1M427 424v1M430 423h.1M430 423v-1M430 422h.1M430 425v-1M430 422v4M430 422h92M430 426h.1M522 426v-4M522 426h.1M522 422h.1"/>
<path d="M522 426l-92-1M522 425v1M522 422v1M522 425h.1M522 423h.1M522 424v1M525 423h.1M525 423v-1M525 425v-1M525 425h.1M525 422h1M526 422h.1"/>
<path d="M526 425h-1M526 422v4M526 422h90M526 426v-1M616 422h1M617 422h1M617 426h-91M618 422h.1M618 422h1M618 423v-40M618 424v1M618 425v-2"/>
<path d="M618 423v1M618 424l1 1M618 423l1-1M618 426h.1M619 422h.1M619 423h-1M619 425h.1M619 423h.1M619 422h1M619 426h-2M619 426l-1-1M619 426h1"/>
<path d="M620 426h-1M620 422h.1M620 422h-1M620 422h1M620 426h.1M620 422l1 1M620 426h-2M621 426h-1M621 425l-1 1M621 426h.1M621 422h.1M621 425l1-1"/>
<path d="M621 422l1 1M621 425v1M622 423v1M622 425h-1M622 423h-1M622 424v-1M622 424v1v-1M49 459v9M145 459v9M240 459v9M335 459v9M430 459v9"/>
<path d="M526 459v9M46 468v-85h1M49 468h-4v-9M53 473h.1M53 466v1zM53 467h2zM53 468h1M53 468h.1M53 473h1zM53 465h1l1 2h-1v-1v1h-1zM53 466h1zM54 468h-1"/>
<path d="M54 468h.1M55 473h-1h-1v-6h1M55 473h-1v-6M135 473h1h-1zM135 466h1v1h-1zM135 467h2zM136 468h.1M136 473h1zM136 465h1v2v-1v1h-1zM136 466h1zM137 468h.1M137 473h-1v-6h1"/>
<path d="M137 473v-6M141 468v-85M143 468h-2v-9M145 468h-2M148 473h.1M148 466v1zM148 467h2zM148 468h1M148 468h.1M148 473h1zM148 465h1l1 2h-1v-1v1h-1zM148 466h1z"/>
<path d="M149 468h.1M149 468h-1M150 468h.1M150 473h-1h-1v-6h1M150 473h-1v-6M230 473h1h-1zM230 466h1v1h-1zM230 467h3zM231 468h1M231 468h.1M231 473h1zM231 465h1l1 2h-1v-1v1h-1z"/>
<path d="M231 466h1zM232 468h-1M232 468h.1M233 473h-1h-1v-6h1M233 473h-1v-6M236 468v-85h1M240 468h-4v-9M243 473h1h-1zM243 466h1v1h-1zM243 467h2zM244 468h.1M244 473h1z"/>
<path d="M244 465h1v2v-1v1h-1zM244 466h1zM245 468h.1M245 473h-1v-6h1M245 473v-6M326 473h.1M326 466v1zM326 467h2zM326 468h1M326 468h.1M326 473h1zM326 465h1l1 2h-1v-1v1h-1z"/>
<path d="M326 466h1zM327 468h.1M327 468h-1M328 473h-1h-1v-6h1M328 473h-1v-6M331 468v-85M333 468h-2v-9M335 468h-2M338 473h1h-1zM338 466h1v1h-1zM338 467h3zM339 468h.1"/>
<path d="M339 473h1zM339 465h1l1 2h-1v-1v1h-1zM339 466h1zM340 468h.1M341 473h-1h-1v-6h1M341 473h-1v-6M421 473h.1M421 466v1zM421 467h2zM421 468h1M421 468h.1M421 473h2z"/>
<path d="M421 465h2v2v-1v1h-2zM421 466h2zM422 468h.1M422 468h-1M423 468h.1M423 473h-2v-6h2M423 473v-6M427 468v-85h1M430 468h-4v-9M434 473h.1M434 466v1zM434 467h2z"/>
<path d="M434 468h1M434 468h.1M434 473h1zM434 465h1l1 2h-1v-1v1h-1zM434 466h1zM435 468h-1M435 468h.1M436 473h-1h-1v-6h1M436 473h-1v-6M516 473h1h-1zM516 466h1v1h-1zM516 467h2z"/>
<path d="M517 468h.1M517 473h1zM517 465h1v2v-1v1h-1zM517 466h1zM518 468h.1M518 473h-1v-6h1M518 473v-6M522 468v-85h1M526 468h-4v-9M529 473h.1M529 466v1zM529 467h2z"/>
<path d="M529 468h1M529 468h.1M529 473h1zM529 465h1l1 2h-1v-1v1h-1zM529 466h1zM530 468h.1M530 468h-1M531 468h.1M531 473h-1h-1v-6h1M531 473h-1v-6M618 468v-45M620 468h8v7l-2 1h-6z"/>
<path d="M621 467h.1M622 468h.1M622 467h.1M622 467h-1v-1h1M622 466v-1M622 466h.1M622 465h.1M622 467h1M622 466v1h1M622 468h-1h1M622 473h-1h1M622 473v-6"/>
<path d="M622 473h.1M622 473h1M622 466h1M623 468h.1M623 473h-1h1v-5"/>
<circle cx="471" cy="222" r="1.3"/>
<circle cx="471" cy="222" r=".9"/>
<circle cx="471" cy="222" r=".7"/>
<circle cx="518" cy="222" r="1.3"/>
<circle cx="518" cy="222" r=".9"/>
<circle cx="518" cy="222" r=".7"/>
</g>
<path d="M472 291h64v9h-64z" fill="none" stroke="#f0f" stroke-width=".55"/>
<path d="M100 197v8M628 477v-9M608 528h20" fill="none" stroke="#000" stroke-width=".55" stroke-dasharray="0 1"/>
<g fill="none" stroke="#000" stroke-width=".55" stroke-dasharray="5.8 1 1 1">
<path d="M92 91v-49M113 110h342M113 110h-2l-2 1-1 4M196 110v87M284 110v87M372 110v87M460 115l-2-4-1-1h-2M529 115v82M534 110h-2l-2 1-1 4M624 110v87M719 110v87M815 110v87"/>
<path d="M857 110h-323M459 152h-351M530 152h327M100 197h-44M106 191h-1l-1 2M106 191h18M108 197v-82M127 193l-1-2h-2M274 191l-1 1-1 2M274 191h18M295 194l-1-2-2-1M460 197v-82"/>
<path d="M104 207v-14M104 207l1 1M105 208h20l8 14M272 208v-14M272 208l1 1M273 209h20M293 209l8 7-6-8v-14M133 222l-6-15v-14M168 354v-11M168 379v-18M590 362v-48M47 381v87"/>
<path d="M143 381v87M168 383v39M238 381v87M333 381v87M428 381v87M524 381v87M42 424h578M323 479v-14M323 479l1 2M325 463l-2 1v1M325 463h18M345 465v-1l-2-1"/>
<path d="M620 468v-87h-578M324 481h20l8 7-7-9v-14"/>
</g>
<g font-size="12.2">
<text x="464" y="284">ELEVATION VIEW</text>
<text x="786" y="377">REVISIONS</text>
<text x="753" y="471">STEEL FAB</text>
</g>
<g font-size="8.6">
<text x="440" y="285">1</text>
<text x="433" y="296">SE709</text>
<text x="754" y="481">ENTERPRISES, LLC</text>
<text x="841" y="566">25012</text>
<text x="844" y="580">SE709</text>
</g>
<g font-size="6.4">
<text x="732" y="386">REV#</text>
<text x="753" y="386">DWN BY</text>
<text x="806" y="386">DESCRIPTION</text>
<text x="880" y="386">DATE</text>
<text x="732" y="395">A</text>
<text x="753" y="395">SRP</text>
<text x="778" y="395">ISSUED FORAPPROVAL</text>
<text x="871" y="395">Jun 16</text>
<text x="885" y="395">2025</text>
</g>
<g font-size="6.1">
<text x="754" y="491">MISCELLANEOUS METALS FABRICATORAND ERECTORS</text>
<text x="754" y="498">623 BAUMGARDNER ROAD, LANCASTER, PA17603</text>
<text x="754" y="505">TEL. (717)464-0330</text>
<text x="819" y="505">FAX (717)464-9464</text>
<text x="754" y="513">WWW.STEELFABENTERPRISES.COM</text>
<text x="708" y="523">PROJECT OWNER : -CK CAPITAL, LLC</text>
<text x="708" y="532">PROJECT DESCRIPTION : CLEVELAND BROTHERS-MILESBURG</text>
<text x="708" y="541">PROJECTADDRESS : -1025N. EAGLE VALLEY ROAD, HOWARD, PA16841</text>
<text x="708" y="552">CONTRACTOR : -KINSLEY CONSTRUCTION, INC.</text>
<text x="708" y="561">DRAWN BY : BAS</text>
<text x="776" y="561">DATE : 5-20-25</text>
<text x="820" y="561">PROJ.</text>
<text x="820" y="569">NO. :</text>
<text x="879" y="566">REV #</text>
<text x="708" y="576">CHECKED BY : SRP</text>
<text x="776" y="576">DATE : 5-20-25</text>
<text x="820" y="576">DWG</text>
<text x="886" y="577">A</text>
<text x="820" y="583">NO. :</text>
<text x="708" y="590">DWG DESCRIPTION : GUARDRAIL ELEVATION VIEW</text>
</g>
<g font-size="5.5">
<text x="720" y="49">49-10</text>
<text x="93" y="62">3</text>
<text x="278" y="62">14-0</text>
<text x="488" y="62">2-6</text>
<text x="725" y="62">16-0</text>
<text x="146" y="75">3-5</text>
<text x="235" y="75">3-5</text>
<text x="324" y="75">3-5</text>
<text x="411" y="75">3-5</text>
<text x="574" y="74">3-9</text>
<text x="666" y="74">3-9</text>
<text x="762" y="74">3-9</text>
<text x="856" y="74">3</text>
<text x="453" y="89">3</text>
<text x="490" y="89">2-0</text>
<text x="532" y="89">3</text>
<text x="94" y="95">3</text>
<text x="450" y="95">CLR.</text>
<text x="479" y="95">LADDER WIDTH</text>
<text x="531" y="95">CLR.</text>
<text x="91" y="101">CLR.</text>
<text x="114" y="105">07GR1005</text>
<text x="256" y="106">(GUARDRAIL)</text>
<text x="409" y="105">PIPE 1</text>
<text x="425" y="105">SCH40</text>
<text x="538" y="105">07GR1006</text>
<text x="692" y="105">(GUARDRAIL)</text>
<text x="334" y="133" transform="rotate(-90 334 133)">1-9</text>
<text x="91" y="155" transform="rotate(-90 91 155)">3-6</text>
<text x="97" y="163" transform="rotate(-90 97 163)">GUARDRAIL</text>
<text x="334" y="177" transform="rotate(-90 334 177)">1-9</text>
<text x="392" y="181" transform="rotate(-90 392 181)">4</text>
<text x="398" y="187" transform="rotate(-90 398 187)">TOE PL.</text>
<text x="58" y="195">T.O.FINISH FLOOR</text>
<text x="58" y="202">EL: 13'-0&quot;</text>
<text x="91" y="202" transform="rotate(-90 91 202)">4</text>
<text x="308" y="214">3</text>
<text x="398" y="214" transform="rotate(-90 398 214)">CLR.</text>
<text x="140" y="220">2</text>
<text x="304" y="221">SE710 (TYP)</text>
<text x="136" y="227">SE710</text>
<text x="165" y="223">&quot; THKTOE PLATE</text>
<text x="473" y="297">OTHER NOT SHOWN FOR CLARITY</text>
<text x="605" y="321">1-6</text>
<text x="390" y="334">17-10</text>
<text x="89" y="346">3-9</text>
<text x="188" y="346">3-9</text>
<text x="281" y="346">3-9</text>
<text x="376" y="346">3-9</text>
<text x="472" y="346">3-9</text>
<text x="565" y="346">3-9</text>
<text x="167" y="359">CLOF GUARDRAILSPLICE</text>
<text x="152" y="365">1-0</text>
<text x="110" y="377">PIPE 1</text>
<text x="127" y="377">SCH40</text>
<text x="173" y="377">07GR1007</text>
<text x="375" y="376">(GUARDRAIL)</text>
<text x="558" y="377">PIPE 1</text>
<text x="575" y="377">SCH40</text>
<text x="258" y="404" transform="rotate(-90 258 404)">1-9</text>
<text x="639" y="427" transform="rotate(-90 639 427)">3-6</text>
<text x="645" y="435" transform="rotate(-90 645 435)">GUARDRAIL</text>
<text x="731" y="438">THE INFORMATION NOTED HEREON THIS DRAWING IS THE</text>
<text x="258" y="449" transform="rotate(-90 258 449)">1-9</text>
<text x="271" y="449" transform="rotate(-90 271 449)">4</text>
<text x="623" y="449">4</text>
<text x="731" y="444">PROPERTY OF STEEL FAB ENTERPRISES, INC.AND SHALL</text>
<text x="277" y="456" transform="rotate(-90 277 456)">TOE. PL.</text>
<text x="731" y="451">NOTED BE USED WITHOUT WRITTEN CONSENT.</text>
<text x="277" y="479" transform="rotate(-90 277 479)">C</text>
<text x="277" y="476" transform="rotate(-90 277 476)">LR.</text>
<text x="359" y="486">3</text>
<text x="370" y="490">(TYP)</text>
<text x="211" y="496">&quot; THKTOE PLATE</text>
<text x="355" y="493">SE710</text>
<text x="637" y="511">CMU WALL</text>
</g>
<g font-size="5.5" fill="#f0f">
<text x="856" y="285" transform="rotate(-90 856 285)">REFER SE709</text>
<text x="862" y="285" transform="rotate(-90 862 285)">MATCH LINE</text>
<text x="79" y="557" transform="rotate(-90 79 557)">REFER SE709</text>
<text x="85" y="557" transform="rotate(-90 85 557)">MATCH LINE</text>
</g>
<g font-size="4.9">
<text x="90" y="39">G</text>
<text x="589" y="311">E</text>
</g>
<g font-size="4.7">
<text x="95" y="61">5/</text>
<text x="97" y="62">8</text>
<text x="286" y="61">1/</text>
<text x="288" y="62">8</text>
<text x="494" y="61">3/</text>
<text x="496" y="62">4</text>
<text x="733" y="61">15/</text>
<text x="737" y="62">16</text>
<text x="152" y="74">9/</text>
<text x="154" y="76">16</text>
<text x="240" y="74">9/</text>
<text x="243" y="76">16</text>
<text x="329" y="74">9/</text>
<text x="332" y="76">16</text>
<text x="416" y="74">9/</text>
<text x="419" y="76">16</text>
<text x="420" y="104">1/</text>
<text x="423" y="106">2</text>
<text x="391" y="214" transform="rotate(-90 391 214)">3/</text>
<text x="392" y="211" transform="rotate(-90 392 211)">8</text>
<text x="161" y="222">1/</text>
<text x="163" y="224">4</text>
<text x="400" y="332">1/</text>
<text x="402" y="334">2</text>
<text x="570" y="345">9/</text>
<text x="573" y="346">16</text>
<text x="121" y="376">1/</text>
<text x="124" y="378">2</text>
<text x="570" y="376">1/</text>
<text x="572" y="377">2</text>
<text x="270" y="477" transform="rotate(-90 270 477)">3/</text>
<text x="272" y="474" transform="rotate(-90 272 474)">8</text>
<text x="207" y="495">1/</text>
<text x="209" y="496">4</text>
</g>
</svg>
